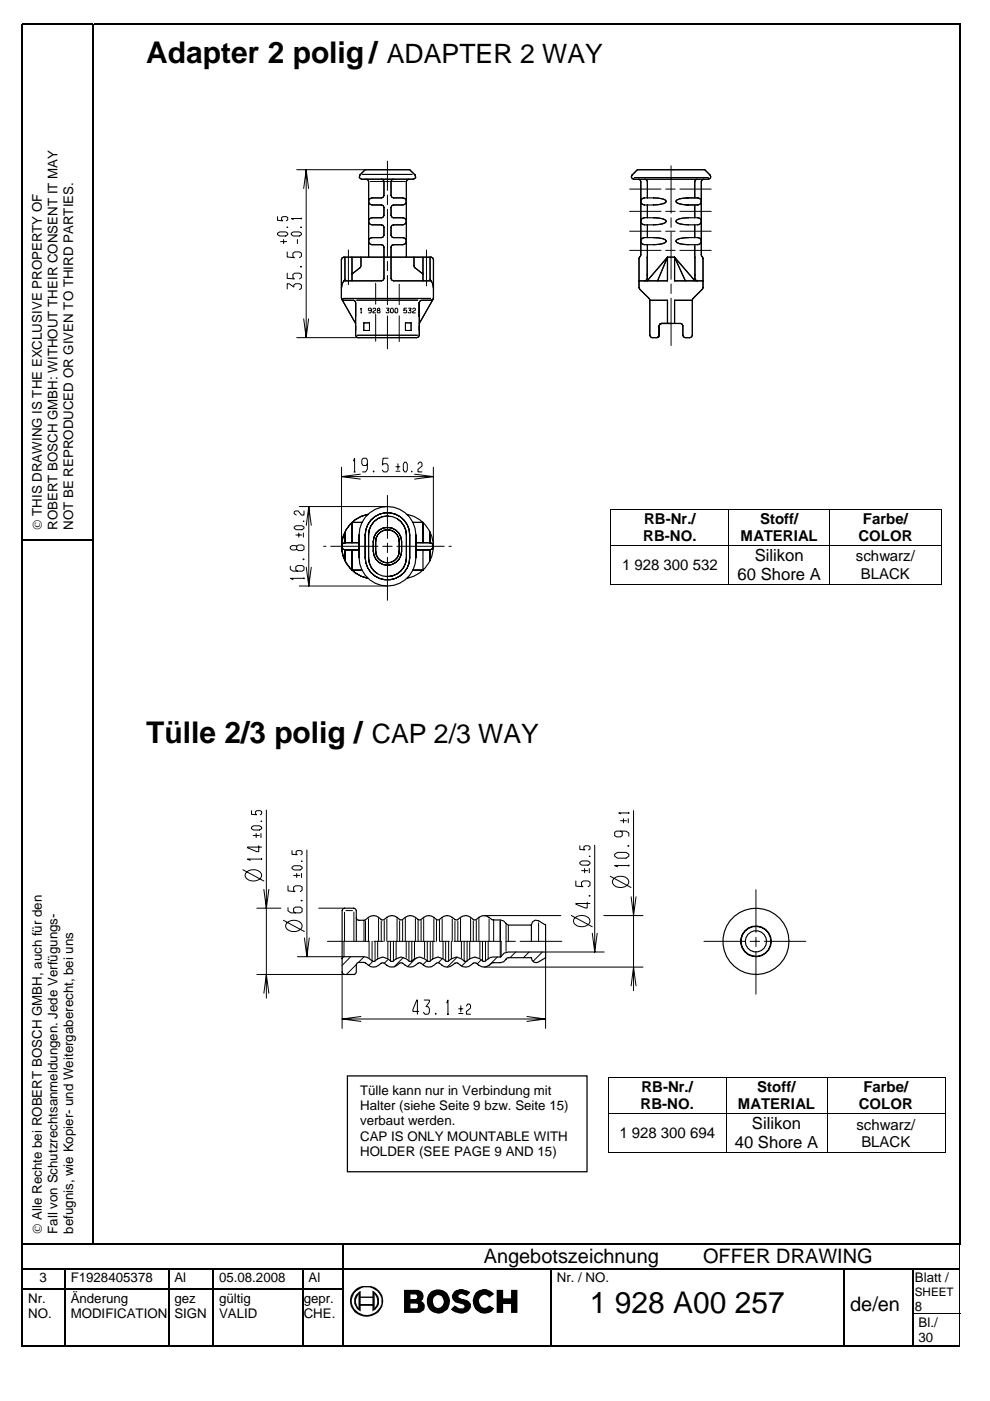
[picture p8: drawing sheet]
<svg xmlns="http://www.w3.org/2000/svg" width="210mm" height="297mm" viewBox="0 0 210 297" stroke-linecap="round" stroke-linejoin="round" font-family="sans-serif">
<g fill="#000">
<path d="M4.6 5h.3v.4h-.3zM19.6 5h.3v.4h-.3zM203.4 5h.3v.4h-.3zM4.6 114.4h.3v.3h-.3zM19.6 114.4h.3v.3h-.3zM129.5 108h.1v.1h-.1zM129.5 115.5h.1v.2h-.1zM199.5 108h.1v.1h-.1zM203.4 114.4h.3v.3h-.3zM129.5 123.8h.1v.2h-.1zM199.5 123.8h.1v.2h-.1zM128.9 228.4h.2v.2h-.2z"/>
<path d="M128.9 236h.2v.1h-.2zM200.3 228.4h.1v.2h-.1zM128.9 244.3h.2v.1h-.2zM200.3 244.3h.1v.1h-.1zM4.6 263.6h.3v.3h-.3zM4.6 268.8h.3v.4h-.3zM4.6 273.2h.3v.4h-.3zM4.6 278.5h.3v.2h-.3zM13.6 268.8h.3v.4h-.3zM13.6 273.2h.3v.4h-.3zM13.6 278.5h.3v.2h-.3zM35.6 268.8h.3v.4h-.3z"/>
<path d="M35.6 273.2h.3v.4h-.3zM35.6 278.5h.3v.2h-.3zM45 268.8h.4v.4h-.4zM45 273.2h.4v.4h-.4zM45 278.5h.4v.2h-.4zM64 268.8h.4v.4h-.4zM64 273.2h.4v.4h-.4zM64 278.5h.4v.2h-.4zM72.6 263.6h.4v.3h-.4zM72.6 268.8h.4v.4h-.4zM72.6 273.2h.4v.4h-.4zM72.6 278.5h.4v.2h-.4z"/>
<path d="M116.6 268.8h.4v.4h-.4zM116.6 273.2h.4v.4h-.4zM116.6 278.5h.4v.2h-.4zM178.9 268.8h.3v.4h-.3zM178.9 273.2h.3v.4h-.3zM178.9 278.5h.3v.2h-.3zM193.4 268.8h.3v.4h-.3zM193.4 273.2h.3v.4h-.3zM203.4 263.6h.3v.3h-.3zM203.5 263.9h.1zM203.5 268.8h.1v.4h-.1zM203.5 273.2h.1v.4h-.1z"/>
</g>
<g fill="none" stroke="#000" stroke-width=".34">
<path d="M4.6 5.2h15M4.8 5.4v109M19.8 5.4v109M19.9 5.2h183.5M203.5 5.4v109M4.8 114.7v148.9M4.9 114.5h14.7M19.8 114.7v148.9M203.5 114.7v148.9M4.8 263.9v4.9M4.8 269.2v4M4.8 273.6v4.9"/>
<path d="M4.8 278.7v6.8M4.9 263.8h67.7M4.9 269h8.7M4.9 273.4h8.7M13.8 269.2v4M13.8 273.6v4.9M13.8 278.7v6.8M13.9 269h21.7M13.9 273.4h21.7M35.8 269.2v4M35.8 273.6v4.9M35.8 278.7v6.8"/>
<path d="M35.9 269h9.1M35.9 273.4h9.1M45.2 269.2v4M45.2 273.6v4.9M45.2 278.7v6.8M45.4 269h18.6M45.4 273.4h18.6M64.2 269.2v4M64.2 273.6v4.9M64.2 278.7v6.8M64.4 269h8.2M64.4 273.4h8.2"/>
<path d="M72.8 263.9v4.9M72.8 269.2v4M72.8 273.6v4.9M72.8 278.7v6.8M73 263.8h130.4M73 269h43.6M116.8 269.2v4M116.8 273.6v4.9M116.8 278.7v6.8M117 269h61.9M179 269.2v4M179 273.6v4.9"/>
<path d="M179 278.7v6.8M179.2 269h14.2M193.5 269.2v4M193.5 273.6v4.9M193.5 278.7v6.8M193.7 269h9.8M4.6 285.3h9M13.9 285.3h21.7M35.9 285.3h9.1M45.4 285.3h18.6M64.4 285.3h8.2M73 285.3h43.6"/>
<path d="M117 285.3h61.9M179.2 285.3h14.2M193.7 285.3h9.8"/>
</g>
<g fill="none" stroke="#000" stroke-width=".21">
<path d="M62.9 36h14.5M64.4 40l.5-4 .5 4M64.9 36v35.6M76.9 37h10.5M78.5 38.5h2.8M81.8 38.5h.7M82.1 34.2v6.2M83.3 38.5h2.6M134.5 37.6h15.7M142.3 35.2v10M58.8 49.4l.5-.2h1.3l.4 .2v.3l-.4 .3h-1.3l-.5-.3zM58.8 45.9v.8l1.1 .1-.2-.2v-.5l.3-.2h.7l.3 .2v.5l-.3 .2"/>
<path d="M59.5 51.2h1.3M60.1 50.8v.8M60.9 48.1l.1 .1zM60.9 57.9v1.1l1.5 .1-.3-.2v-.7l.4-.3h1l.4 .3v.7l-.4 .2M60.9 53.4v1.1l1.5 .1-.3-.2v-.7l.4-.3h1l.4 .3v.7l-.4 .2M61.8 49.4l.4-.2h1.3l.4 .2v.3l-.4 .3h-1.3l-.4-.3zM63.1 50.8v.8M63.7 56.5h.2v.1h-.2zM63.8 48.1l.1 .1zM63.9 46.3h-2.1l.4 .2M63.9 46.2v.2M73.9 53v7.4"/>
<path d="M82.1 41.4v2M82.1 44.4v10M82.1 55.4v2M82.1 58.4v6.2M90.4 53v7.6M133.5 40.1h6.6M133.5 44.8h6.6M133.5 49h6.6M133.5 53.1h6.6M141.1 40.1h2.1M141.1 44.8h2.1M141.1 49h2.1"/>
<path d="M141.1 53.1h2.1M142.3 46.2v2M142.3 49.2v10M144.1 40.1h6.7M144.1 44.8h6.7M144.1 49h6.7M144.1 53.1h6.7M60.9 61.3v-1.1h.4l1 .7v-.5l.4-.2h.8l.4 .2v.7l-.4 .3M62.9 71.6h13M64.4 67.6l.5 4 .5-4M75.6 63.6h13M75.7 71.1h12.8"/>
<path d="M76.5 65.6l.1-.3v1M76.5 66.3h.1M77.1 68.5h1.2v1.6h-1.2zM78.7 65.7l-.4 .2-.2-.4 .2-.2 .4 .2v.6l-.2 .2h-.3M79.1 65.6l.1-.3 .5 .2v.2l-.6 .4v.2h.6M79.7 60v4.5M79.7 66.7v5.6M80.1 65.8h.4v-.3l-.1-.2-.3 .2-.1 .7 .1 .1 .5-.1-.1-.4M81.9 65.3h.6l-.4 .5 .4 .2v.2l-.2 .1-.4-.1M82.1 67v7M83 65.3l.4 .3v.5l-.2 .2-.4-.2v-.5zM83.9 65.3l.4 .3v.5l-.2 .2-.4-.2v-.5z"/>
<path d="M84.6 60.3v4.3M84.6 67v5.4M86 68.5h1.2v1.6h-1.2zM86.2 65.3h-.5l-.1 .5 .5-.1 .1 .5-.1 .1-.5-.1M86.6 65.3h.5l-.3 .5 .3 .2v.2l-.1 .1-.5-.1M87.5 65.6l.2-.3 .4 .2v.2l-.6 .4v.2h.6M142.3 60.2v2M142.3 63.2v10.1M72.4 99.1v16.7M74.9 97.7l.3-.5v2.9M77.9 98.3l-.3 .4h-.6l-.3-.4v-.8l.3-.3h.6l.3 .3v2l-.4 .6h-.6M79.2 99.9l.1 .2z"/>
<path d="M82.3 97.2h-1.1l-.1 1.4 .2-.3h.7l.3 .4v1l-.3 .4h-.7l-.2-.4M83.9 99.9h.9M83.9 99h.9M84.4 98.3v1.3M85.8 98h.3l.3 .4v1.2l-.3 .5h-.3l-.3-.5v-1.2zM87.2 99.9l.2 .2zM88.6 98.4l.3-.4h.4l.2 .3v.5l-.9 .7v.6h.9M91.9 99.1v16.7M62.4 111.7l.4-.2h1.3l.4 .2v.3l-.4 .3h-1.3l-.4-.3zM62.7 113.4h1.3M62.9 115.8l.4-.3h.8l.4 .3v.7l-.4 .2h-.8l-.4-.2-1 .1-.3-.3v-.3l.3-.3 1 .1v.7M63.4 113v.9"/>
<path d="M63.5 107.4h18.6M64.3 118.5h.2v.2h-.2zM64.3 113v.9M64.3 110.5l.2 .1zM64.5 108.3v.9h-.6l-.7-.9h-.5l-.3 .2v.4l.4 .3M64.9 111.4l.6-4 .5 4M65.5 107.4v16.8M68.6 115.8h.5M70.1 115.8h10M72.4 101h19.5M75.1 100.1h.2M76.4 100.5l-4 .5 4 .6"/>
<path d="M81.2 115.8h1.9M82.1 105v9.2M82.1 115.1v2.1M82.1 118.2v9.1M84.2 115.8h10M87.9 100.5l4 .5-4 .6M95.2 115.8h.5M129.5 108.1v7.4M129.5 115.7v8.3M129.6 108h70M129.6 115.6h70M154.6 108.1v7.4"/>
<path d="M154.6 115.7v8.3M175.9 108.1v7.4M175.9 115.7v8.3M199.6 108.1v7.4M199.6 115.7v8.3M61.6 120v.7l.5 .4h2l.4-.3v-.6l-.4-.3h-1l-.4 .3v.6l.4 .3M63.5 124.2h18.6M64.5 122.6h-2.9l.5 .3M64.5 122.5v.2M64.9 120.3l.6 3.9 .5-3.9M129.6 123.9h24.9M154.6 123.9h21.2"/>
<path d="M176 123.9h23.5M53.3 175.4l.4-.3h1.3l.5 .3v.3l-.5 .3h-1.3l-.4-.3zM53.3 171.9v.8h1.1l-.2-.1v-.5l.3-.2h.7l.3 .2v.5l-.3 .1M53.7 177.1h1.3M54.3 176.7v.9M54.9 179.3v1.3h-.4l-2-.9v-.1h3M55.3 174.1l.2 .1zM55.3 176.7v.9M56.5 171.8v39.8M122.9 179.3v.8l1.1 .1-.2-.2v-.5l.3-.2h.7l.3 .2v.5l-.3 .2M126.1 179.2v22.6M131.5 176.2l.4 .3v.7l-.4 .2h-.8l-.4-.2v-.7l.4-.3h2l.6 .4v.7"/>
<path d="M131.6 174h1.2M132.2 173.6v.9M133.1 179.3l.2 .1zM133.2 173.6v.9M133.3 172.4h-2.1l.4 .2M133.3 172.3v.2M134.3 171.9v38.2M51.5 184.4l4.4 2.4M52.3 184.9a2.19 2.19 0 0 1 3.1 .4 1.36 1.36 0 0 1-1.7 1.5 1.27 1.27 0 0 1-1.4-.4 1.27 1.27 0 0 1 0-1.5zM54.5 192.6h5M55.5 182.1h-3l.6 .3M55.5 182v.3"/>
<path d="M55.9 188.6l.6 4 .5-4M60.1 195.1l4.4 2.4M60.9 195.6a2.15 2.15 0 0 1 3.1 .4 1.34 1.34 0 0 1-1.7 1.5 1.25 1.25 0 0 1-1.4-.4 1.25 1.25 0 0 1 0-1.5zM61.1 192.4v.7l.6 .4h2l.4-.2v-.7l-.4-.3h-1l-.4 .3v.7l.4 .2M61.1 187.8v1.1l1.4 .1-.2-.2v-.7l.4-.3h1l.4 .3v.7l-.4 .2M61.9 183.9l.5-.3h1.2l.5 .3v.2l-.5 .3h-1.2l-.5-.3zM61.9 180.3v.8l1.1 .1-.2-.2v-.5l.3-.2h.7l.3 .2v.5l-.3 .2M62.3 185.6h1.3M62.9 185.2v.9M63.9 190.9l.2 .1zM63.9 182.5l.2 .1zM63.9 185.2v.9"/>
<path d="M64.5 198.9l.6 3.9 .5-3.9M65.1 180.2v22.6M67.6 192.6h5.4M69.4 199.6h8.9v3.4M72.9 199.6v3.2h-9.8M73 193.4v6.2M73.3 193.1h1.4M75 193.4v6.2M77.2 195.3v4.3M77.5 195.2v4.4M78.1 194.8v4.8M78.9 199.6v3.9"/>
<path d="M79.3 199.6h2M79.5 199.6v3.9M80.1 199.6v3.4M80.3 194.7v4.9M80.8 195.2v4.4M81.5 195.2v4.4M82 194.8v4.8M82.2 199.6v3.4M82.3 199.6h10M82.8 199.6v3.9M83.4 199.6v3.9M84 199.6v3.5"/>
<path d="M84.2 194.8v4.8M84.7 195.2v4.4M85.4 195.2v4.4M85.9 194.7v4.9M86.1 199.6v3.4M86.7 199.6v3.9M87.3 199.6v3.9M87.9 199.6v3.4M88.1 194.8v4.8M88.6 195.1v4.5M89.3 195.1v4.5M89.8 194.7v4.9"/>
<path d="M90 199.6v3.4M90.6 199.6v4M91.2 199.6v3.9M91.8 199.6v3.5M92 194.8v4.8M92.5 195.2v4.4M93.2 195.1v4.5M93.3 199.6h2M93.7 194.8v4.8M93.9 199.6v3.5M94.5 199.6v3.9M95.1 199.6v3.9"/>
<path d="M95.7 199.6v3.5M95.9 194.8v4.8M96.3 199.6h10v2.9M96.5 195.3v4.3M97.1 195.2v4.4M97.6 194.7v4.9M97.8 199.6v3.4M98.4 199.6v3.9M99 199.6v3.9M99.6 199.6v3.5M99.8 194.8v4.8M100.4 195.2v4.4"/>
<path d="M101 195.2v4.4M101.5 194.7v4.9M101.7 199.6v3.5M102.3 199.6v3.9M102.6 194.1h16.3M102.9 199.6v4M103.5 199.6v3.5M103.7 194.8v4.8M104.7 195.2v4.4M106.1 195.3v7.4M107.3 199.6h2M107.3 196v5.7"/>
<path d="M107.8 196.3v3.3M110.3 199.6h8.8M114.2 195.7v3.9M121.1 194.1l4.5 2.4M121.9 194.6a2.19 2.19 0 0 1 3.1 .4 1.36 1.36 0 0 1-1.7 1.5 1.27 1.27 0 0 1-1.4-.4 1.27 1.27 0 0 1 0-1.5zM122.1 186.8v1.1l1.5 .1-.3-.3v-.7l.4-.2h1l.4 .2v.7l-.4 .3M122.9 182.8l.5-.3h1.3l.4 .3v.3l-.4 .3h-1.3l-.5-.3zM123.3 184.6h1.3M124 184.1v.9M124.5 191.3v1.2h-.4l-2-.8v-.1h3M124.9 189.9l.2 .1zM124.9 184.1v.9"/>
<path d="M124.9 181.5l.2 .1zM125.6 197.9l.5 3.9 .5-3.9M128 194.1h8.3M129.4 185.8l4.4 2.4M130.1 186.3a2.17 2.17 0 0 1 3.2 .3 1.36 1.36 0 0 1-1.7 1.6 1.26 1.26 0 0 1-1.4-.5 1.26 1.26 0 0 1-.1-1.4zM130.3 181.1l.6-.4h1.8l.6 .4v.4l-.6 .4h-1.8l-.6-.4zM133.3 183.5h-3l.6 .3M133.3 183.4v.3M133.8 190.1l.5 4 .6-4M149.2 199.6h8.9M159 199.6h2.1M160.3 188.6v9.1"/>
<path d="M160.3 198.7v2M162.1 199.6h8.8M54.5 206.6h18.5M55.9 210.6l.6-4 .5 4M72.5 216h43.2M72.5 206.1v11.9M74.4 202.8l-1.9 1.9M75.6 204.5l-2.2 2.1M76.5 215.5l-4 .5 4 .6M77.2 202.8l-1.2 1.3M79.1 203.8l-.9 .9M82.3 203.4l-.8 .8"/>
<path d="M85.5 203l-1.9 2M88.3 203.1l-1.9 1.8M88.8 214.4h-1.3v-.4l.9-2h.1v3M89.9 212h1.1v.4l-.7 1h.5l.2 .4v.8l-.2 .4h-.7l-.3-.4M90.5 203.7l-.8 .8M92.3 214.8l.2 .2zM93.8 203.2l-.9 .9M94.7 212.6l.3-.6v3M94.8 215h.3M96.9 202.9l-2.1 2.1M97.3 214.9h.8M97.3 213.9h.8"/>
<path d="M97.7 213.2v1.3M98.9 213.3l.3-.4h.4l.2 .3v.5l-.9 .8v.5h.9M98.9 203.8l-1 1M102 203.5l-.8 .9M102.6 205h33.7M105.5 202.9l-1.8 1.8M109.3 201.8l-1.2 1.3M111.7 215.5l4 .5-4 .6M112.2 201.8l-1.2 1.3M115 201.8l-2 2M128.1 201.8h-12.4v16.2M133.8 209l.5-4 .6 4"/>
<path d="M160.3 201.7v9.1M129 228.6v7.4M129 236.1v8.3M129.1 228.5h71.3M154 228.6v7.4M154 236.1v8.3M175.3 228.6v7.4M175.3 236.1v8.3M200.4 228.6v7.4M200.4 236.1v8.3M200.4 236.1h-71.3M129.1 244.3h24.8"/>
<path d="M154.1 244.3h21.2M175.4 244.3h24.9M193.4 278.6h10.2M203.5 263.9v4.9M203.5 269.2v4M203.5 273.6v4.9M203.5 278.7v6.8"/>
</g>
<g fill="#000">
<path d="M75.2 273.5a3.7 3.7 0 0 1 6 1.6 3.5 3.5 0 0 1-3.1 4.1 3.5 3.5 0 0 1-3.9-3.3h.4a3.2 3.2 0 0 0 3.4 2.9 3.2 3.2 0 0 0 2.9-3.5 3.2 3.2 0 0 0-3.4-2.4 3.2 3.2 0 0 0-2.9 3h-.4a2.96 2.96 0 0 1 1-2.4z" fill-rule="evenodd"/>
<path d="M75.5 274.5l1-.8v1.2h2.5v-1.3a2.54 2.54 0 0 1 1.3 3.1l-.7 1-.6 .4v-1.2h-2.5v-.4h2.9v.8v-.1a1.91 1.91 0 0 0 .1-2.7l-.1-.1v2.1h-.4v-1.3h-3l.1-.8a2.03 2.03 0 0 0 0 2.9l-.1-2.1h.5v2.9a2.48 2.48 0 0 1-1-3.6z" fill-rule="evenodd"/>
<path d="M85.7 273.5h2.9a1.31 1.31 0 0 1 1.1 1 1.31 1.31 0 0 1-.5 1.4 1.29 1.29 0 0 1 .9 1.3 1.29 1.29 0 0 1-1.2 1.2h-3.2v-3.4h1.3v.4h.2v1h-.2v1h1.4l.2-.2v-.7l-.3-.1h-1.1v-1h1a.52 .52 0 0 0 .3-.5 .52 .52 0 0 0-.4-.5h-1.1v.6h-1.3z" fill-rule="evenodd"/>
<path d="M91.4 273.8a2.56 2.56 0 0 1 4 1.4 2.56 2.56 0 0 1-2.8 3.2 2.3 2.3 0 0 1-2.1-2.5h1.3a1.18 1.18 0 0 0 1.2 1.4 1.18 1.18 0 0 0 1.1-1.5 1.15 1.15 0 0 0-1.2-1.2 1.15 1.15 0 0 0-1.1 1.3h-1.3l.1-.9 .3-.6z" fill-rule="evenodd"/>
<path d="M96.3 273.8l.2-.1a2.49 2.49 0 0 1 2.8 .1l.4 .3-.8 .7a1.44 1.44 0 0 0-1.6-.2l-.1 .1a.65 .65 0 0 0 .6 .7 2.44 2.44 0 0 1 2 1.1 1.96 1.96 0 0 1-2.5 1.9l-.7-.1-1-.7 .8-.8 .4 .2a1.63 1.63 0 0 0 1.5 .4l.2-.5-.4-.4a2.59 2.59 0 0 1-2.2-1.1l-.1-.8z" fill-rule="evenodd"/>
<path d="M100.8 274.1l.6-.4a2.47 2.47 0 0 1 3.4 .7l-1.1 .7a1.21 1.21 0 0 0-1.7-.3 1.21 1.21 0 0 0-.3 1.7 1.09 1.09 0 0 0 1 .8 1.09 1.09 0 0 0 1-.5l1.1 .6a2.51 2.51 0 0 1-3.4 .7 2.51 2.51 0 0 1-.9-3.3z" fill-rule="evenodd"/>
<path d="M105.3 273.5h1.4v1.8h1.7v-1.8h1.3v4.9h-1.3v-1.9h-1.7v1.9h-1.4z" fill-rule="evenodd"/>
</g>
<g fill="none" stroke="#000" stroke-width=".25">
<path d="M76.3 37.1l1.1-1.1h9.5l1.1 1.1 .1 .6-.4 .3h-11.1l-.4-.3zM77.6 38l.4 .1 .1 .4v16M80.9 38l.4 .1 .1 .4v2.9l-.1 .4-.4 .2h-2l-.5 .1-.2 .4v.4l.2 .4 .5 .2h2l.4 .1 .1 .4v1.7l-.1 .3-.4 .2h-2l-.5 .1-.2 .4v.4l.2 .4 .5 .2h2l.4 .1 .1 .4v1.7l-.1 .3-.4 .2h-2l-.5 .1-.2 .4v.5l.2 .3 .5 .2h2l.4 .1 .1 .4v6.7l-.1 .3-.4 .1h-8M83.4 38l-.3 .1-.2 .4v2.9l.2 .4 .3 .2h2l.5 .1 .2 .4v.4l-.2 .4-.5 .2h-2l-.3 .1-.2 .4v1.7l.2 .3 .3 .2h2l.5 .1 .2 .4v.4l-.2 .4-.5 .2h-2l-.3 .1-.2 .4v1.7l.2 .3 .3 .2h2l.5 .1 .2 .4v.5l-.2 .3-.5 .2h-2l-.3 .1-.2 .4v6.7l.2 .3 .3 .1h8M86.7 38l-.4 .1-.1 .4v16M134 37.1l1.1-1.1h14.3l1.2 1.1 .1 .4-.1 .3-.4 .2h-15.8l-.4-.2-.1-.3zM135.4 38l.3 .1 .2 .4v15.5l-.4 .8v6.2l.1 .3 2 2 .2 .3M136.8 38l.3 .1 .2 .4v3.5M147.8 38l-.4 .1-.1 .4v3.5M149.2 38l-.4 .1-.1 .4v15.5l.4 .8v6.2l-.2 .3-2 2-.1 .3M73.1 59.2l-.5 .9-.2 1M73.1 54.5v5"/>
<path d="M74.6 54.5v5M76.5 54.5v2.1l-1.9 1.5M87.8 54.5v2.1l1.9 1.5M89.7 54.5v5M91.2 54.5v4.7l.5 .9 .2 1M136.2 42.1a10.2 10.2 0 0 1 4.9 .3l.2 .3a3.2 3.2 0 0 1-2.7 .8h-2l-.4-.2-.3-.4v-.4zM136.2 46.3a10.2 10.2 0 0 1 4.9 .3l.2 .3a3.1 3.1 0 0 1-2.7 .8h-2l-.4-.2-.3-.4v-.4zM136.2 50.5a10.2 10.2 0 0 1 4.9 .3l.2 .3-.2 .3a8.5 8.5 0 0 1-4.9 .3l-.3-.3v-.5zM137.3 51.9l-.1 7.2-.1 .3-.4 .1M137.3 43.5v2.7M137.3 47.7v2.7M141.5 54.5h1.5"/>
<path d="M141.5 54.5v5h-6M141.5 54.5l-2.1 5M141.5 54.5l-4.3 5M143 54.5v5h6.1M143 54.5l2.3 5M143 54.5l4.3 5M143.5 46.6a8.5 8.5 0 0 1 4.9-.3l.3 .4v.4l-.3 .4a10.1 10.1 0 0 1-4.9-.3l-.2-.3zM143.5 50.8a8.5 8.5 0 0 1 4.9-.3l.3 .4v.5l-.3 .3a10.1 10.1 0 0 1-4.9-.3l-.2-.3zM145.5 42h2.5l.4 .1 .3 .4v.4l-.3 .4-.4 .2h-2.5M146 42a3.1 3.1 0 0 0-2.7 .7 3.2 3.2 0 0 0 2.7 .8M147.3 51.9v7.2l.2 .3 .3 .1M147.3 43.5v2.7"/>
<path d="M147.3 47.7v2.7M72.5 63.4l2.9 5.2M72.7 63.3h18.6M74.9 63.7h-2l-.4-.2-.1-.3v-8.2l.1-.3 .4-.2h18.5l.4 .2 .1 .3v8.2l-.1 .3-.4 .2h-2l-.3 .1-.2 .4v6.9l-.1 .3-.4 .2h-12.5l-.4-.2-.1-.3v-6.9l-.1-.4-.4-.1M91.8 63.4l-2.9 5.2M137.8 63.6v7.5l.1 .3 .4 .2h1l.3-.2 .2-.3M137.8 63.7h3.7v4.9M139.8 71.1l-.2 .3-.3 .2M146.8 63.6v7.5l-.2 .3-.3 .2h-1l-.4-.2-.1-.3v-2l-.2-.4-.3-.1h-4l-.4 .1-.1 .4v2M146.8 63.7h-3.8v4.9M73.1 113v2.1M73.1 116.6v2.3"/>
<path d="M73.2 115.1l-.5 .1-.2 .4v.5l.2 .3 .5 .2M73.2 115.1h2.9M73.2 116.6h2.9M74.6 116.6v4.3h2.2M76.8 110.8h-2.2v4.3M77.4 109.7a6 6 0 0 1 6.8-2 6 6 0 0 1 4 5.7v4.8a6 6 0 0 1-6 6 6 6 0 0 1-6.1-6v-4.8l.2-1.3 .4-1.3zM78 109.1a6.9 6.9 0 0 0-5.6 6.7 6.9 6.9 0 0 0 5.6 6.8M78.1 118.2a3.9 3.9 0 0 0 1.9 3.4M78.1 113.4a4 4 0 0 1 4.1-4 4 4 0 0 1 4 4M78.1 118.2a4 4 0 0 0 4.1 4 4 4 0 0 0 4-4M78.1 113.4v4.8M78.6 110.3a4.7 4.7 0 0 1 5.2-1.3 4.7 4.7 0 0 1 3.1 4.4v4.8a4.7 4.7 0 0 1-4.8 4.7 4.7 4.7 0 0 1-4.7-4.7v-4.8l.2-1.1 .4-1.1z"/>
<path d="M80.1 113.3a2.5 2.5 0 0 1 2.8-.9 2.5 2.5 0 0 1 1.7 2.4v2a2.5 2.5 0 0 1-2.5 2.5 2.5 2.5 0 0 1-2.4-2.5v-2l.1-.8zM80.4 112.4a3 3 0 0 1 3.1-.3 3 3 0 0 1 1.7 2.7v2a3 3 0 0 1-3.1 3 3 3 0 0 1-3-3l.2-2.9 .4-.8zM82.4 109.5a3.9 3.9 0 0 0-4.3 3.9M84.3 110a4.1 4.1 0 0 1 1.9 3.4M86.2 118.2a4 4 0 0 1-4.3 4M86.2 113.4v4.8M86.3 109.1a6.9 6.9 0 0 1 5.6 6.7 6.9 6.9 0 0 1-5.6 6.8M87.5 110.8h2.2v4.3M88.2 115.1h2.9l.5 .1 .2 .4v.5l-.2 .3-.5 .2h-2.9M89.7 116.6v4.3h-2.2M91.2 112.8v2.3M91.2 116.6v2.3"/>
<path d="M75.5 199.6v-6.5l-.1-.4-.4-.1h-2l-.3 .1-.2 .4v13l.2 .4 .3 .1h2l.4-.1 .3-2.3a1.99 1.99 0 0 1 2.4 .5 1.9 1.9 0 0 0 2.7-.5h.7a2.02 2.02 0 0 0 3.2 0h.7a2.04 2.04 0 0 0 3.2 0h.7a2.02 2.02 0 0 0 3.2 0h.7a2.04 2.04 0 0 0 3.3 0h.6a2.04 2.04 0 0 0 3.3 0h.6a2.19 2.19 0 0 0 3.5-.1h1.6l.7-.2 .7-.8h.3h4.9M75.5 194.6l.2 .4a2.03 2.03 0 0 0 2.4-.5 1.9 1.9 0 0 1 2.7 .4l.4 .2 .3-.2a2.02 2.02 0 0 1 3.2 0l.3 .2 .4-.2a2.04 2.04 0 0 1 3.2 0l.4 .2 .3-.2a2.02 2.02 0 0 1 3.2 0l.4 .2 .3-.2a2.04 2.04 0 0 1 3.3 0l.3 .2 .3-.2a2.04 2.04 0 0 1 3.3 0l.3 .2a3.6 3.6 0 0 1 2.3-.9l1.5 .9a2.81 2.81 0 0 1 3 .9l5.2 .1M112.7 199.6v-3.5l.2-.7 .6-.3 .7 .1 1.5 .9v5.7M112.7 203.1a.98 .98 0 0 0 .5 .9 .98 .98 0 0 0 1-.1l1.5-.8v-1.3h-7.9l-.9 .3-.7 .8a4 4 0 0 0-3.3 .8l-.3 .2-.3-.2a2.11 2.11 0 0 0-3.4 .1l-.5-.1a2.13 2.13 0 0 0-3.4 .1l-.5-.1a2.11 2.11 0 0 0-3.4 .1l-.5-.1a2.13 2.13 0 0 0-3.4 .1l-.5-.1a2.13 2.13 0 0 0-3.4 .1l-.5-.1a2.13 2.13 0 0 0-3.4 .1h-.4a3.5 3.5 0 0 0-1.8-1h-4.3l-.4 .4"/>
<circle cx="160.3" cy="199.6" r="7"/>
<circle cx="160.3" cy="199.6" r="3.3"/>
<circle cx="160.3" cy="199.6" r="3.2"/>
<circle cx="160.3" cy="199.6" r="2.25"/>
</g>
<path d="M73.7 228.1h50.8v20.3h-50.8z" fill="#fff"/>
<path d="M73.7 228.1h50.8v20.3h-50.8z" fill="none" stroke="#000" stroke-width=".26"/>
<g font-size="6.3">
<text x="31" y="13.4">Adapter 2 polig/</text>
<text x="31" y="157.4">Tülle 2/3 polig /</text>
<text x="125.1" y="278.3">1 928 A00 257</text>
</g>
<g font-size="5.7">
<text x="82" y="13.4">ADAPTER 2 WAY</text>
<text x="78.8" y="157.4">CAP 2/3 WAY</text>
</g>
<g font-size="4.2">
<text x="102.6" y="267.9">Angebotszeichnung</text>
<text x="149.1" y="267.9">OFFER DRAWING</text>
<text x="180.3" y="278">de/en</text>
</g>
<g font-size="3.5">
<text x="160" y="118.9">Silikon</text>
<text x="156.4" y="123">60 Shore A</text>
<text x="159.4" y="239.4">Silikon</text>
<text x="155.8" y="243.5">40 Shore A</text>
</g>
<g font-size="3.2">
<text x="136.6" y="111.1">RB-Nr./</text>
<text x="161.2" y="111.1">Stoff/</text>
<text x="183" y="111.1">Farbe/</text>
<text x="136.4" y="114.7">RB-NO.</text>
<text x="157" y="114.7">MATERIAL</text>
<text x="181.5" y="119">schwarz/</text>
<text x="182" y="114.7">COLOR</text>
<text x="131.9" y="120.9">1 928 300 532</text>
<text x="182.5" y="122.7">BLACK</text>
<text x="136" y="231.5">RB-Nr./</text>
<text x="160.6" y="231.5">Stoff/</text>
<text x="183" y="231.5">Farbe/</text>
<text x="135.8" y="235.2">RB-NO.</text>
<text x="156.4" y="235.2">MATERIAL</text>
<text x="181.6" y="239.5">schwarz/</text>
<text x="182.1" y="235.2">COLOR</text>
<text x="131.3" y="241.3">1 928 300 694</text>
<text x="182.6" y="243.1">BLACK</text>
</g>
<g font-size="2.8">
<text x="8.8" y="112.4" transform="rotate(-90 8.8 112.4)">© THIS DRAWING IS THE EXCLUSIVE PROPERTY OF</text>
<text x="12.2" y="112.4" transform="rotate(-90 12.2 112.4)">ROBERT BOSCH GMBH: WITHOUT THEIR CONSENT IT MAY</text>
<text x="15.5" y="112.4" transform="rotate(-90 15.5 112.4)">NOT BE REPRODUCED OR GIVEN TO THIRD PARTIES.</text>
<text x="76.3" y="232.1">Tülle kann nur in Verbindung mit</text>
<text x="76.3" y="235.4">Halter (siehe Seite 9 bzw. Seite 15)</text>
<text x="76.3" y="238.6">verbaut werden.</text>
<text x="76.3" y="241.9">CAP IS ONLY MOUNTABLE WITH</text>
<text x="76.3" y="245.1">HOLDER (SEE PAGE 9 AND 15)</text>
<text x="8.8" y="261.6" transform="rotate(-90 8.8 261.6)">© Alle Rechte bei ROBERT BOSCH GMBH, auch für den</text>
<text x="12.2" y="261.6" transform="rotate(-90 12.2 261.6)">Fall von Schutzrechtsanmeldungen. Jede Verfügungs-</text>
<text x="15.5" y="261.6" transform="rotate(-90 15.5 261.6)">befugnis, wie Kopier- und Weitergaberecht, bei uns</text>
<text x="8.3" y="271.8">3</text>
<text x="15" y="271.8">F1928405378</text>
<text x="37" y="271.8">Al</text>
<text x="46.4" y="271.8">05.08.2008</text>
<text x="65.4" y="271.8">Al</text>
<text x="118" y="271.8">Nr. / NO.</text>
<text x="194" y="271.8">Blatt /</text>
<text x="6" y="276.2">Nr.</text>
<text x="6" y="279.4">NO.</text>
<text x="15" y="276.2">Änderung</text>
<text x="15" y="279.4">MODIFICATION</text>
<text x="37" y="276.2">gez</text>
<text x="37" y="279.4">SIGN</text>
<text x="46.4" y="276.2">gültig</text>
<text x="46.4" y="279.4">VALID</text>
<text x="64.4" y="276.2">gepr.</text>
<text x="64.4" y="279.4">CHE.</text>
<text x="194" y="277.9">8</text>
<text x="194.8" y="281.3">Bl./</text>
<text x="194.8" y="284.5">30</text>
</g>
<text font-size="2.5" x="194" y="274.7">SHEET</text>
</svg>
